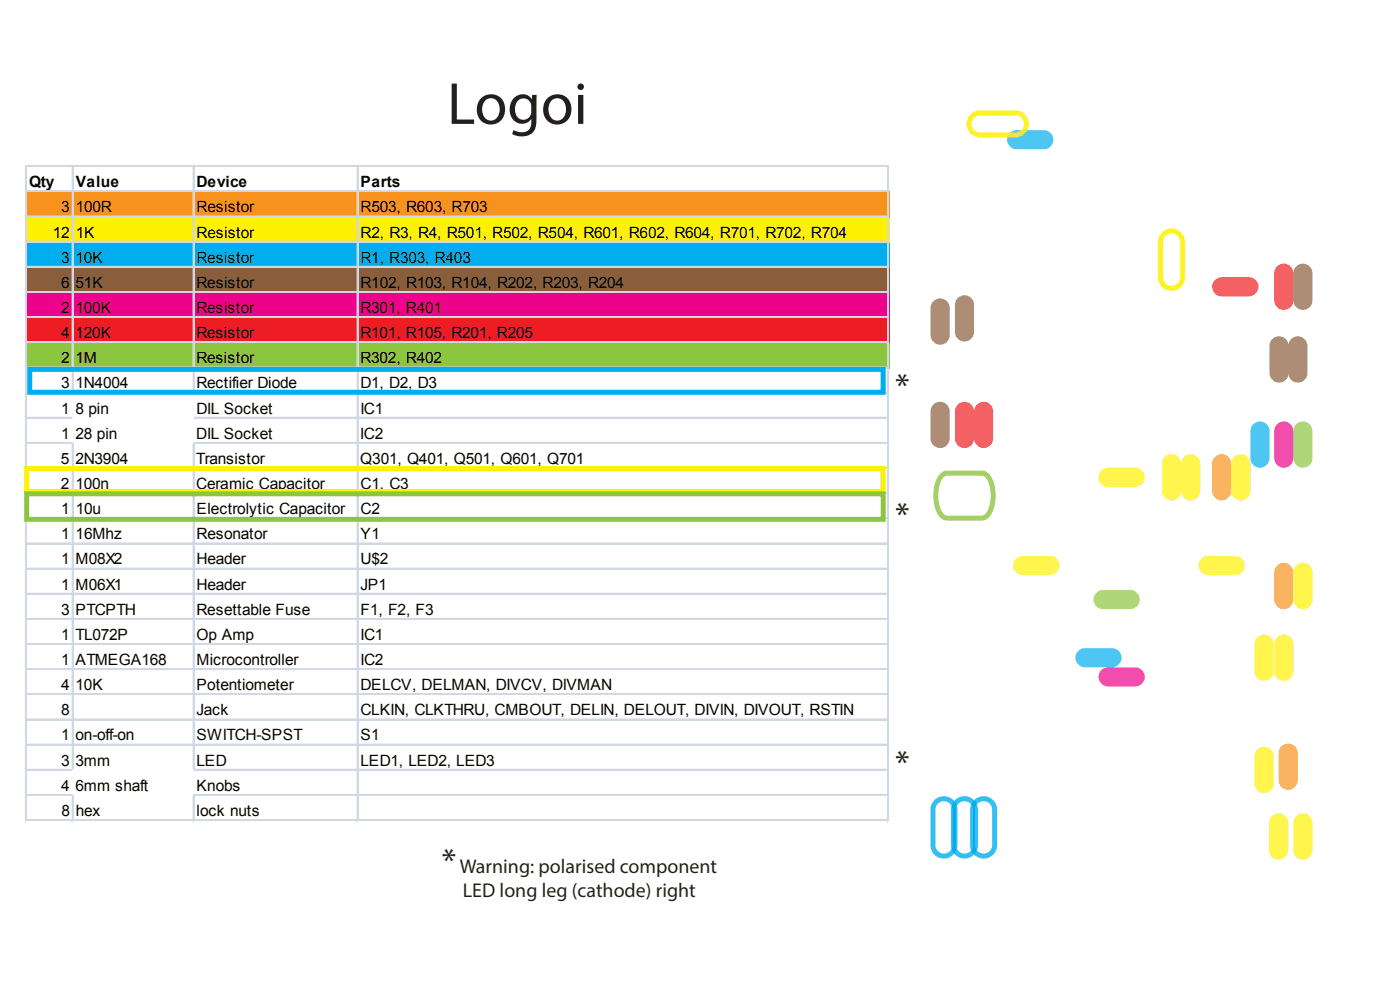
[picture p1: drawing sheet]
<svg xmlns="http://www.w3.org/2000/svg" width="297mm" height="210mm" viewBox="0 0 297 210" stroke-linecap="round" stroke-linejoin="round" font-family="sans-serif">
<!-- layer: Layer 1 -->
<path d="M5.4 67.2h183.4v5.5h-183.4z" fill="#ee1d23"/>
<path d="M5.4 56.7h183.4v5.4h-183.4z" fill="#8a5d3b"/>
<path d="M5.4 72.7h183.4v5.4h-183.4z" fill="#8bc63e"/>
<path d="M5.4 62.1h183.4v5.1h-183.4z" fill="#ed028c"/>
<path d="M5.4 51.4h183.4v5.3h-183.4z" fill="#00aeef"/>
<path d="M5.4 45.8h183.4v5.6h-183.4z" fill="#fff101"/>
<path d="M5.4 40.5h183.4v5.6h-183.4z" fill="#f7931d"/>
<g fill="#fff">
<path d="M15.3 83.2h25.9v10.9h-25.9z" fill-rule="evenodd"/>
<path d="M15.3 163.2h25.9v5.6h-25.9z" fill-rule="evenodd"/>
</g>
<g fill="none" stroke="#d1d8e5" stroke-width=".21">
<path d="M15.3 35.2v48h-9.9M41 35.2v48M75.8 35.2v139.1M188.3 35.2v139.1M188.6 35.2h-183.2v139.1M5.4 40.5h183.2M5.4 45.8h183.2M5.4 51.2h183.2M5.4 56.5h183.2M5.4 61.8h183.2M5.4 67.2h183.2M5.4 72.5h183.2"/>
<path d="M5.4 77.8h183.2M5.4 88.5h9.9M5.4 93.8h9.9M5.4 99.2h183.2M15.3 94.1v69.1h-9.9M41 94.1v69.1M41.2 83.2h147.4M41.2 88.5h147.4M41.2 93.8h147.4M5.4 104.5h183.2M5.4 109.8h183.2M5.4 115.2h183.2"/>
<path d="M5.4 120.5h183.2M5.4 125.8h183.2M5.4 131.2h183.2M5.4 136.5h183.2M5.4 141.8h183.2M5.4 147.2h183.2M5.4 152.5h183.2M5.4 157.8h183.2M5.4 168.5h9.9M5.4 173.8h183.2M15.3 168.8v5.5M41 168.8v5.5"/>
<path d="M41.2 163.2h147.4M41.2 168.5h147.4"/>
</g>
<g fill="none" stroke="#d1d8e5" stroke-width=".25">
<path d="M5.4 35.3h183.1M5.5 35.2v138.9M15.4 35.2v48M41.1 35.2v48M75.9 35.2v138.9M188.4 35.2v138.9M5.4 40.6h183.1M5.4 46h183.1M5.4 51.3h183.1M5.4 56.6h183.1M5.4 62h183.1M5.4 67.3h183.1"/>
<path d="M5.4 72.6h183.1M5.4 78h183.1M5.4 83.3h9.9M5.4 88.6h9.9M5.4 94h9.9M5.4 99.3h183.1M15.4 94.1v69.1M41.1 94.1v69.1M41.2 83.3h147.3M41.2 88.6h147.3M41.2 94h147.3M5.4 104.6h183.1"/>
<path d="M5.4 110h183.1M5.4 115.3h183.1M5.4 120.6h183.1M5.4 126h183.1M5.4 131.3h183.1M5.4 136.6h183.1M5.4 142h183.1M5.4 147.3h183.1M5.4 152.6h183.1M5.4 158h183.1M5.4 163.3h9.9M5.4 168.6h9.9"/>
<path d="M5.4 174h183.1M15.4 168.8v5.3M41.1 168.8v5.3M41.2 163.3h147.3M41.2 168.6h147.3"/>
</g>
<path d="M6.3 78.4h181.1v4.8h-181.1z" fill="none" stroke="#00aeef" stroke-width="1.1" stroke-linecap="butt"/>
<path d="M5.6 99.4h181.8v4.9h-181.8z" fill="none" stroke="#fff101" stroke-width="1.1" stroke-linecap="butt"/>
<path d="M5.6 104.8h181.8v5.4h-181.8z" fill="none" stroke="#8bc63e" stroke-width="1.1" stroke-linecap="butt"/>
<g fill="#f7931d">
<path d="M270.9 120a2.03 2.03 0 0 1 2.2-.5 2.03 2.03 0 0 1 1.3 1.9v5.8a2.03 2.03 0 0 1-2.1 2 2.03 2.03 0 0 1-2-2v-5.8l.1-.5z"/>
<path d="M257.7 96.9a2.03 2.03 0 0 1 2.3-.4 2.03 2.03 0 0 1 1.2 1.9v5.7a2.03 2.03 0 0 1-2 2.1 2.03 2.03 0 0 1-2.1-2.1v-5.7l.1-.6z"/>
</g>
<g fill="#fff101">
<path d="M233.6 99.8l.9-.5 .6-.1h5.7a2.03 2.03 0 0 1 2.1 2 2.03 2.03 0 0 1-2.1 2.1h-5.7a2.03 2.03 0 0 1-1.9-1.3 2.03 2.03 0 0 1 .4-2.2z"/>
<path d="M215.5 118.5l.9-.5 .6-.1h5.7a2.03 2.03 0 0 1 2 2 2.03 2.03 0 0 1-2 2.1h-5.7a2.03 2.03 0 0 1-1.9-1.3 2.03 2.03 0 0 1 .4-2.2z"/>
<path d="M254.9 118.5l.9-.5 .5-.1h5.8a2.03 2.03 0 0 1 2 2 2.03 2.03 0 0 1-2 2.1h-5.8a2.03 2.03 0 0 1-1.9-1.3 2.03 2.03 0 0 1 .5-2.2z"/>
<path d="M266.7 135.2a2.03 2.03 0 0 1 2.2-.4 2.03 2.03 0 0 1 1.3 1.8v5.8a2.03 2.03 0 0 1-2 2 2.03 2.03 0 0 1-2.1-2v-5.8l.1-.5z"/>
<path d="M270.9 135.2a2.03 2.03 0 0 1 2.2-.4 2.03 2.03 0 0 1 1.3 1.8v5.8a2.03 2.03 0 0 1-2.1 2 2.03 2.03 0 0 1-2-2v-5.8l.1-.5z"/>
<path d="M275 120a2.03 2.03 0 0 1 2.2-.5 2.03 2.03 0 0 1 1.2 1.9v5.8a2.03 2.03 0 0 1-2 2 2.03 2.03 0 0 1-2-2v-5.8v-.5z"/>
<path d="M247.1 96.9a2.03 2.03 0 0 1 2.2-.4 2.03 2.03 0 0 1 1.3 1.9v5.7a2.03 2.03 0 0 1-2.1 2.1 2.03 2.03 0 0 1-2-2.1v-5.7l.1-.6z"/>
<path d="M251.2 96.9a2.03 2.03 0 0 1 2.2-.4 2.03 2.03 0 0 1 1.2 1.9v5.7a2.03 2.03 0 0 1-2 2.1 2.03 2.03 0 0 1-2-2.1v-5.7v-.6z"/>
<path d="M261.8 96.9a2.03 2.03 0 0 1 2.2-.4 2.03 2.03 0 0 1 1.3 1.9v5.7a2.03 2.03 0 0 1-2.1 2.1 2.03 2.03 0 0 1-2-2.1v-5.7l.1-.6z"/>
</g>
<g fill="#00aeef">
<path d="M265.9 90a2.03 2.03 0 0 1 2.2-.4 2.03 2.03 0 0 1 1.2 1.8v5.8a2.03 2.03 0 0 1-2 2 2.03 2.03 0 0 1-2-2v-5.8v-.5z"/>
<path d="M228.7 138.1l.9-.5 .6-.1h5.7a2.03 2.03 0 0 1 2 2 2.03 2.03 0 0 1-2 2.1h-5.7a2.03 2.03 0 0 1-1.9-1.3 2.03 2.03 0 0 1 .4-2.2z"/>
<path d="M214.2 28.2l.9-.5 .6-.1h5.7a2.03 2.03 0 0 1 2.1 2 2.03 2.03 0 0 1-2.1 2.1h-5.7a2.03 2.03 0 0 1-1.9-1.3 2.03 2.03 0 0 1 .4-2.2z"/>
</g>
<g fill="#8a5d3b">
<path d="M198 63.9a2.03 2.03 0 0 1 2.2-.4 2.03 2.03 0 0 1 1.3 1.8v5.8a2.03 2.03 0 0 1-2.1 2 2.03 2.03 0 0 1-2-2v-5.8l.1-.5z"/>
<path d="M198 85.8a2.03 2.03 0 0 1 2.2-.4 2.03 2.03 0 0 1 1.3 1.9v5.7a2.03 2.03 0 0 1-2.1 2 2.03 2.03 0 0 1-2-2v-5.7l.1-.6z"/>
<path d="M203.2 63.2a2.03 2.03 0 0 1 2.2-.4 2.03 2.03 0 0 1 1.2 1.9v5.7a2.03 2.03 0 0 1-2 2 2.03 2.03 0 0 1-2-2v-5.7l.1-.6z"/>
<path d="M275 56.5a2.03 2.03 0 0 1 2.2-.4 2.03 2.03 0 0 1 1.2 1.9v5.7a2.03 2.03 0 0 1-2 2 2.03 2.03 0 0 1-2-2v-5.7v-.6z"/>
<path d="M273.9 71.9a2.03 2.03 0 0 1 2.2-.4 2.03 2.03 0 0 1 1.3 1.9v5.7a2.03 2.03 0 0 1-2.1 2.1 2.03 2.03 0 0 1-2-2.1v-5.7l.1-.6z"/>
</g>
<g fill="#8bc63e">
<path d="M275 90a2.03 2.03 0 0 1 2.2-.4 2.03 2.03 0 0 1 1.2 1.8v5.8a2.03 2.03 0 0 1-2 2 2.03 2.03 0 0 1-2-2v-5.8v-.5z"/>
<path d="M232.6 125.7l.9-.5 .5-.1h5.8a2.03 2.03 0 0 1 2 2.1 2.03 2.03 0 0 1-2 2h-5.8a2.03 2.03 0 0 1-1.9-1.2 2.03 2.03 0 0 1 .5-2.3z"/>
</g>
<path d="M269.9 71.9a2.03 2.03 0 0 1 2.2-.4 2.03 2.03 0 0 1 1.3 1.9v5.7a2.03 2.03 0 0 1-2.1 2.1 2.03 2.03 0 0 1-2-2.1v-5.7l.1-.6z" fill="#8a5d3b"/>
<g fill="#ed028c">
<path d="M270.9 90a2.03 2.03 0 0 1 2.2-.4 2.03 2.03 0 0 1 1.3 1.8v5.8a2.03 2.03 0 0 1-2.1 2 2.03 2.03 0 0 1-2-2v-5.8l.1-.5z"/>
<path d="M233.6 142.1l.9-.5h.6h5.7a2.03 2.03 0 0 1 2.1 2 2.03 2.03 0 0 1-2.1 2h-5.7a2.03 2.03 0 0 1-1.9-1.2 2.03 2.03 0 0 1 .4-2.3z"/>
</g>
<g fill="#ee1d23">
<path d="M203.2 85.8a2.03 2.03 0 0 1 2.2-.4 2.03 2.03 0 0 1 1.2 1.9v5.7a2.03 2.03 0 0 1-2 2 2.03 2.03 0 0 1-2-2v-5.7l.1-.6z"/>
<path d="M207.2 85.8a2.03 2.03 0 0 1 2.2-.4 2.03 2.03 0 0 1 1.3 1.9v5.7a2.03 2.03 0 0 1-2 2 2.03 2.03 0 0 1-2.1-2v-5.7l.1-.6z"/>
<path d="M270.9 56.5a2.03 2.03 0 0 1 2.2-.4 2.03 2.03 0 0 1 1.3 1.9v5.7a2.03 2.03 0 0 1-2.1 2 2.03 2.03 0 0 1-2-2v-5.7l.1-.6z"/>
<path d="M257.7 59.4l.9-.5 .6-.1h5.7a2.03 2.03 0 0 1 2.1 2 2.03 2.03 0 0 1-2.1 2.1h-5.7a2.03 2.03 0 0 1-1.9-1.3 2.03 2.03 0 0 1 .4-2.2z"/>
</g>
<g fill="#fff101">
<path d="M266.7 159a2.03 2.03 0 0 1 2.2-.4 2.03 2.03 0 0 1 1.3 1.9v5.7a2.03 2.03 0 0 1-2 2 2.03 2.03 0 0 1-2.1-2v-5.7l.1-.6z"/>
<path d="M275 173.1a2.03 2.03 0 0 1 2.2-.4 2.03 2.03 0 0 1 1.2 1.9v5.7a2.03 2.03 0 0 1-2 2.1 2.03 2.03 0 0 1-2-2.1v-5.7v-.6z"/>
<path d="M269.8 173.1a2.03 2.03 0 0 1 2.2-.4 2.03 2.03 0 0 1 1.3 1.9v5.7a2.03 2.03 0 0 1-2 2.1 2.03 2.03 0 0 1-2.1-2.1v-5.7l.1-.6z"/>
</g>
<path d="M271.9 158.3a2.03 2.03 0 0 1 2.2-.4 2.03 2.03 0 0 1 1.2 1.8v5.8a2.03 2.03 0 0 1-2 2 2.03 2.03 0 0 1-2-2v-5.8v-.5z" fill="#f7931d"/>
<path d="M198.4 170.3a2.34 2.34 0 0 1 2.6-.7 2.34 2.34 0 0 1 1.6 2.2v7.5a2.34 2.34 0 0 1-2.4 2.3 2.34 2.34 0 0 1-2.3-2.3v-7.5l.1-.6zM202.8 170.3a2.34 2.34 0 0 1 2.6-.7 2.34 2.34 0 0 1 1.5 2.2v7.5a2.34 2.34 0 0 1-2.3 2.3 2.34 2.34 0 0 1-2.3-2.3v-7.5v-.6zM206.8 170.3a2.34 2.34 0 0 1 2.6-.7 2.34 2.34 0 0 1 1.6 2.2v7.5a2.34 2.34 0 0 1-2.3 2.3 2.34 2.34 0 0 1-2.4-2.3v-7.5l.1-.6z" fill="none" stroke="#00aeef" stroke-width="1.1" stroke-linecap="butt"/>
<path d="M206.1 24.8a2.33 2.33 0 0 1 1.8-.9h7.5a2.34 2.34 0 0 1 2.4 2.4 2.34 2.34 0 0 1-2.4 2.3h-7.5a2.34 2.34 0 0 1-2.1-1.3 2.34 2.34 0 0 1 .3-2.5zM246.7 49.9a2.34 2.34 0 0 1 2.6-.8 2.34 2.34 0 0 1 1.6 2.2v7.5a2.34 2.34 0 0 1-2.4 2.4 2.34 2.34 0 0 1-2.3-2.4v-7.5l.1-.5z" fill="none" stroke="#fff101" stroke-width="1.1" stroke-linecap="butt"/>
<path d="M200 100.7l.9-.3h7.5a3.1 3.1 0 0 1 2.1 2.9 7.2 7.2 0 0 1-1.2 6.2l-.9 .4h-7.5a3.1 3.1 0 0 1-2.2-2.9 7.2 7.2 0 0 1 1.3-6.3z" fill="none" stroke="#8bc63e" stroke-width="1.1" stroke-linecap="butt"/>
<text font-size="12.7" fill="#231f20" x="94.8" y="26.3">Logoi</text>
<g font-size="7.4" fill="#231f20">
<text x="189.9" y="84.5">*</text>
<text x="189.9" y="111.8">*</text>
<text x="189.9" y="164.5">*</text>
<text x="93.7" y="185.3">*</text>
</g>
<g font-size="4.2" fill="#231f20">
<text x="97.5" y="185.3">Warning: polarised component</text>
<text x="98.2" y="190.3">LED long leg (cathode) right</text>
</g>
<g font-size="3.3" fill="#050504">
<text x="6.2" y="39.7">Qty</text>
<text x="16.1" y="39.7">Value</text>
<text x="41.7" y="39.7">Device</text>
<text x="76.5" y="39.7">Parts</text>
<text x="13" y="45.1">3</text>
<text x="16.1" y="45.1">100R</text>
<text x="41.7" y="45.1">Resistor</text>
<text x="76.5" y="45.1">R503, R603, R703</text>
<text x="11.2" y="50.4">12</text>
<text x="16.1" y="50.4">1K</text>
<text x="41.7" y="50.4">Resistor</text>
<text x="76.5" y="50.4">R2, R3, R4, R501, R502, R504, R601, R602, R604, R701, R702, R704</text>
<text x="13" y="55.7">3</text>
<text x="16" y="55.7">10K</text>
<text x="41.7" y="55.7">Resistor</text>
<text x="76.5" y="55.7">R1, R303, R403</text>
<text x="13" y="61.1">6</text>
<text x="16" y="61.1">51K</text>
<text x="41.7" y="61.1">Resistor</text>
<text x="76.5" y="61.1">R102, R103, R104, R202, R203, R204</text>
<text x="13" y="71.7">4</text>
<text x="13" y="66.4">2</text>
<text x="16" y="71.7">120K</text>
<text x="16" y="66.4">100K</text>
<text x="41.7" y="71.7">Resistor</text>
<text x="41.7" y="66.4">Resistor</text>
<text x="76.5" y="71.7">R101, R105, R201, R205</text>
<text x="76.5" y="66.4">R301, R401</text>
<text x="13" y="77.1">2</text>
<text x="16" y="77.1">1M</text>
<text x="41.7" y="77.1">Resistor</text>
<text x="76.5" y="77.1">R302, R402</text>
<text x="13" y="82.4">3</text>
<text x="16" y="82.4">1N4004</text>
<text x="41.7" y="82.4">Rectifier Diode</text>
<text x="76.4" y="82.4">D1, D2, D3</text>
<text x="12.9" y="87.7">1</text>
<text x="16" y="87.7">8 pin</text>
<text x="41.7" y="87.7">DIL Socket</text>
<text x="76.4" y="87.7">IC1</text>
<text x="12.9" y="93.1">1</text>
<text x="16" y="93.1">28 pin</text>
<text x="41.6" y="93.1">DIL Socket</text>
<text x="76.4" y="93.1">IC2</text>
<text x="12.9" y="98.4">5</text>
<text x="16" y="98.4">2N3904</text>
<text x="41.6" y="98.4">Transistor</text>
<text x="76.4" y="98.4">Q301, Q401, Q501, Q601, Q701</text>
<text x="12.9" y="103.7">2</text>
<text x="16" y="103.7">100n</text>
<text x="41.6" y="103.7">Ceramic Capacitor</text>
<text x="76.5" y="103.7">C1, C3</text>
<text x="13" y="109.1">1</text>
<text x="16.1" y="109.1">10u</text>
<text x="41.7" y="109.1">Electrolytic Capacitor</text>
<text x="76.5" y="109.1">C2</text>
<text x="13" y="119.7">1</text>
<text x="13" y="114.4">1</text>
<text x="16" y="119.7">M08X2</text>
<text x="16.1" y="114.4">16Mhz</text>
<text x="41.7" y="119.7">Header</text>
<text x="41.7" y="114.4">Resonator</text>
<text x="76.5" y="119.7">U$2</text>
<text x="76.5" y="114.4">Y1</text>
<text x="13" y="125.1">1</text>
<text x="16" y="125.1">M06X1</text>
<text x="41.7" y="125.1">Header</text>
<text x="76.5" y="125.1">JP1</text>
<text x="13" y="130.4">3</text>
<text x="16" y="130.4">PTCPTH</text>
<text x="41.7" y="130.4">Resettable Fuse</text>
<text x="76.5" y="130.4">F1, F2, F3</text>
<text x="13" y="135.7">1</text>
<text x="16" y="135.7">TL072P</text>
<text x="41.7" y="135.7">Op Amp</text>
<text x="76.5" y="135.7">IC1</text>
<text x="13" y="141.1">1</text>
<text x="16" y="141.1">ATMEGA168</text>
<text x="41.7" y="141.1">Microcontroller</text>
<text x="76.5" y="141.1">IC2</text>
<text x="13" y="146.4">4</text>
<text x="16" y="146.4">10K</text>
<text x="41.7" y="146.4">Potentiometer</text>
<text x="76.5" y="146.4">DELCV, DELMAN, DIVCV, DIVMAN</text>
<text x="13" y="151.7">8</text>
<text x="41.7" y="151.7">Jack</text>
<text x="76.5" y="151.7">CLKIN, CLKTHRU, CMBOUT, DELIN, DELOUT, DIVIN, DIVOUT, RSTIN</text>
<text x="13" y="157.1">1</text>
<text x="16" y="157.1">on-off-on</text>
<text x="41.7" y="157.1">SWITCH-SPST</text>
<text x="76.5" y="157.1">S1</text>
<text x="13" y="167.7">4</text>
<text x="13" y="162.4">3</text>
<text x="16" y="167.7">6mm shaft</text>
<text x="16" y="162.4">3mm</text>
<text x="41.7" y="162.4">LED</text>
<text x="41.7" y="167.7">Knobs</text>
<text x="76.5" y="162.4">LED1, LED2, LED3</text>
<text x="13" y="173.1">8</text>
<text x="16.1" y="173.1">hex</text>
<text x="41.7" y="173.1">lock nuts</text>
</g>
</svg>
